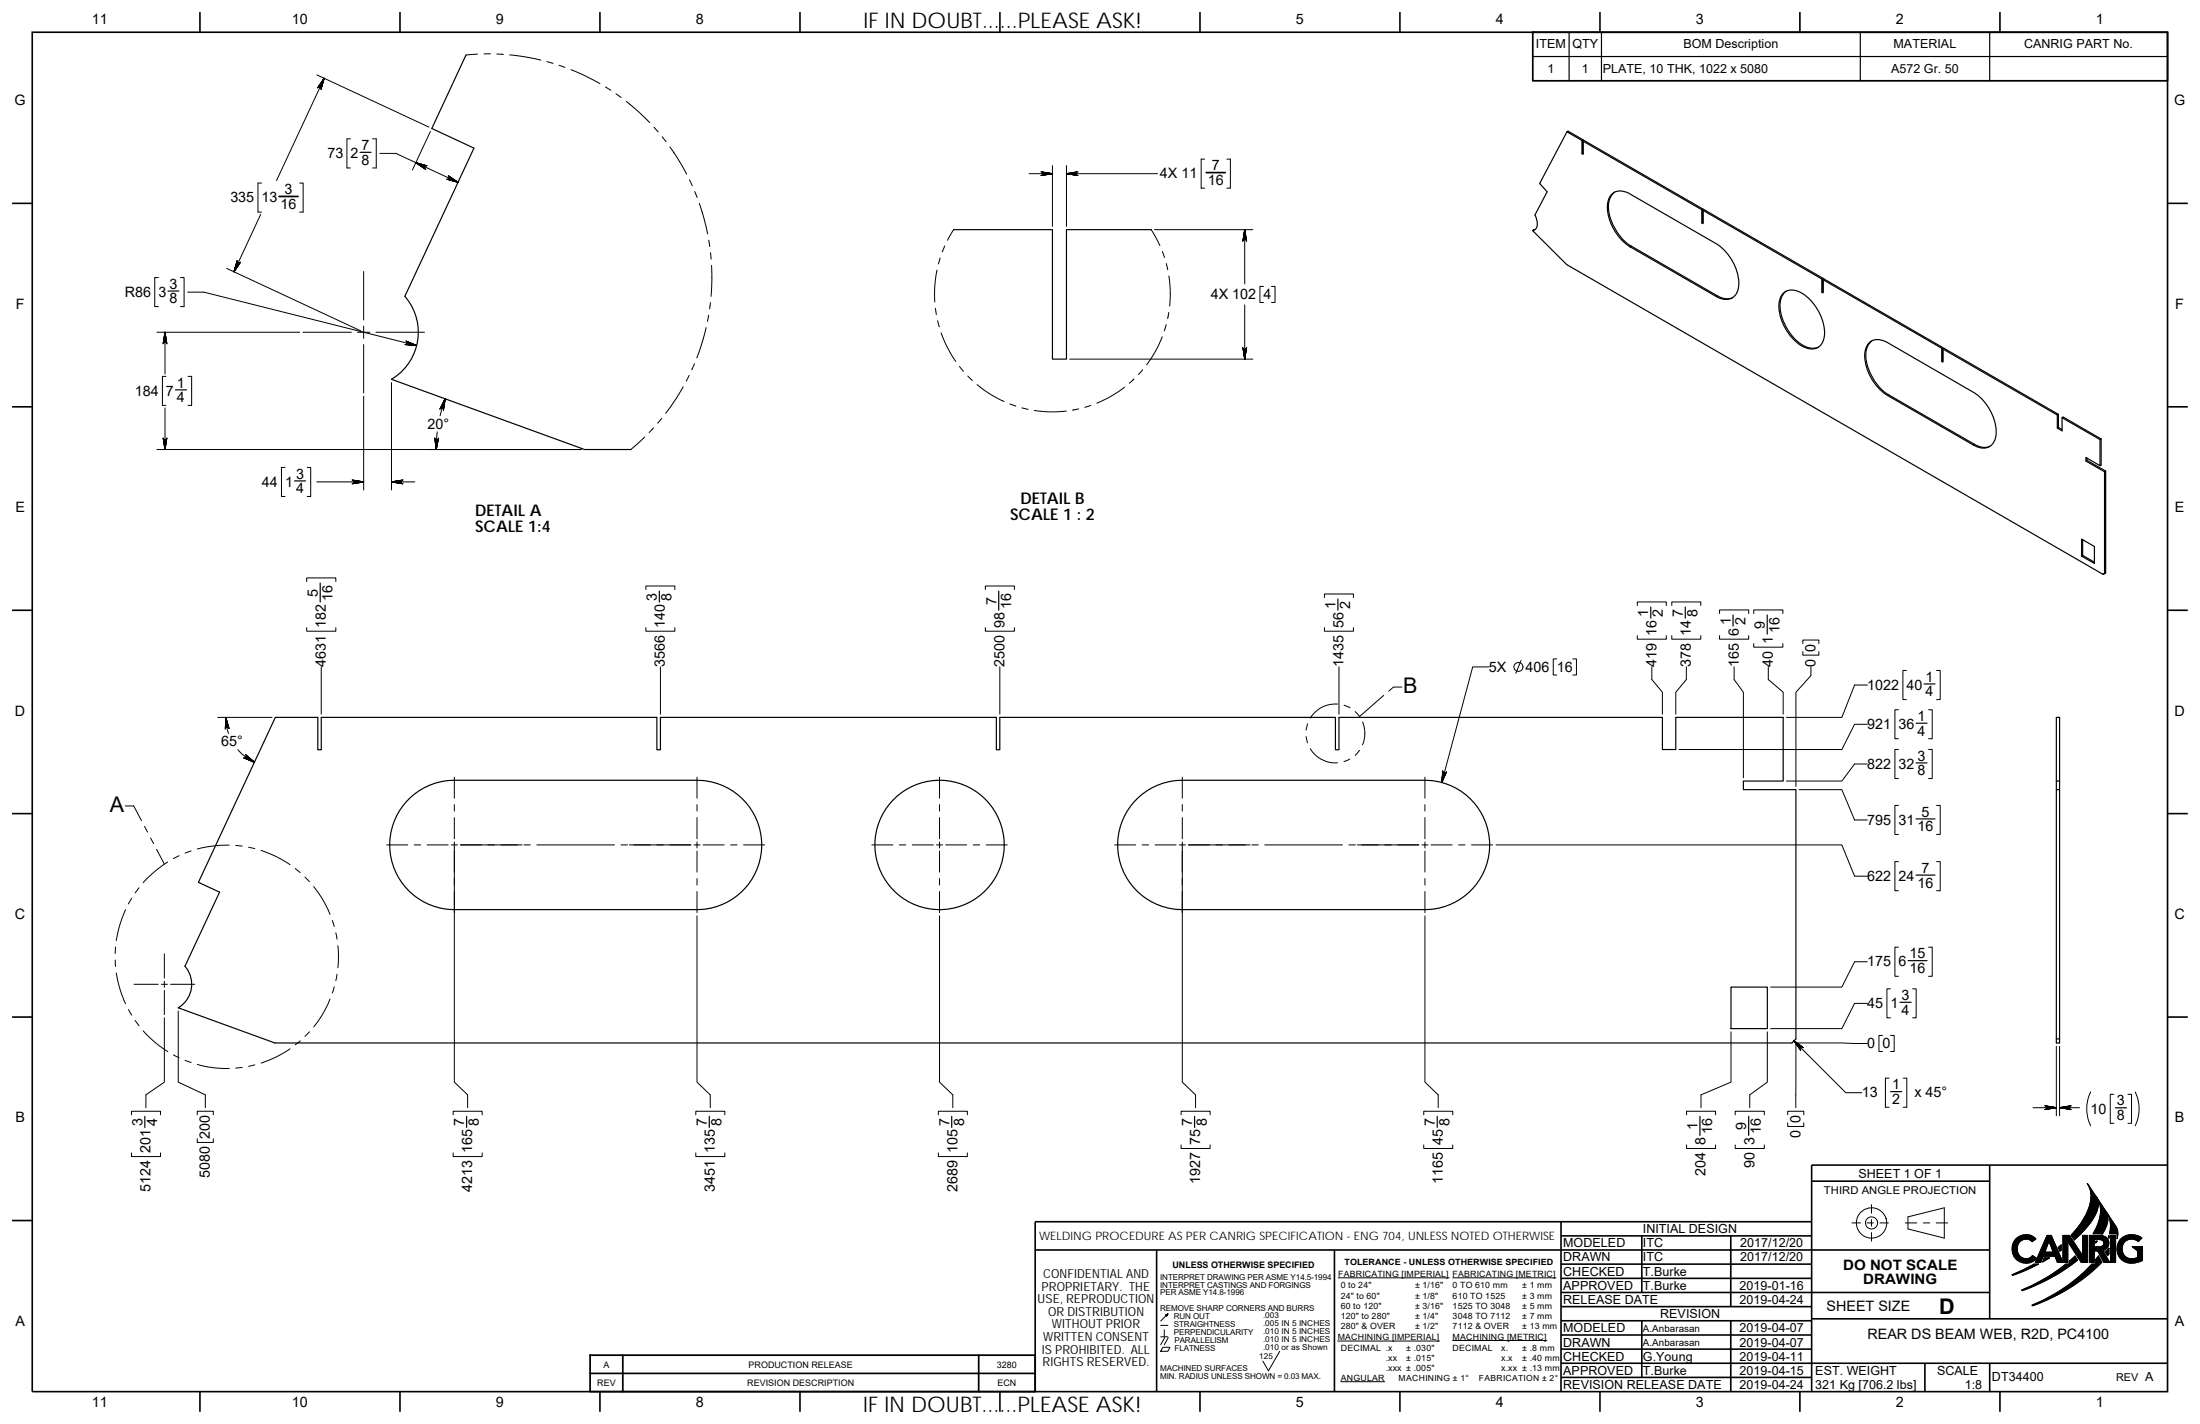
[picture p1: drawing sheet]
<svg xmlns="http://www.w3.org/2000/svg" width="432mm" height="279mm" viewBox="0 0 432 279" stroke-linecap="round" stroke-linejoin="round" font-family="sans-serif">
<g fill="none" stroke="#000" stroke-width=".32">
<path d="M6.3 6.3h419.1v266.8h-419.1zM39.2 2.4v3.9M78.5 2.4v3.9M117.8 2.4v3.9M157 2.4v3.9M196.3 2.4v3.9M235.5 2.4v3.9M274.8 2.4v3.9M314 2.4v3.9M353.3 2.4v3.9M392.5 2.4v3.9M2.4 39.9h3.9"/>
<path d="M425.4 39.9h4M2.4 79.8h3.9M425.4 79.8h4M2.4 119.7h3.9M425.4 119.7h4M6.3 139.7h.1M425.4 139.7h.1M2.4 159.6h3.9M425.4 159.6h4M2.4 199.6h3.9M425.4 199.6h4M2.4 239.5h3.9"/>
<path d="M306.4 239.7v33.3M355.6 231.8h34.9M355.6 239.7h-152.4v33.3M390.5 228.6v30.2M425.4 228.6h-69.8v44.4M425.4 239.5h4M203.2 245.3h187.3M227 245.3v27.7M261.9 245.3v27.7M306.4 253.6h84.1M306.4 256.4h49.2M306.4 259.1h49.2"/>
<path d="M306.4 250.8h49.2M306.4 248h49.2M306.4 242.5h49.2M322.2 259.1v11.2M322.2 242.5v11.1M339.7 242.5v13.9M339.7 259.1v14M355.6 258.8h69.8M39.2 273v4M78.5 273.1v3.9M117.8 273.1v3.9M157 273.1v3.9"/>
<path d="M196.3 273.1v3.9M235.5 273.1v3.9M274.8 273.1v3.9M306.4 270.3h49.2M306.4 267.5h119M306.4 261.9h49.2M306.4 264.7h49.2M314 273.1v3.9M353.3 273.1v3.9M377.8 267.5v5.6M390.5 267.5v5.5M392.5 273.1v3.9"/>
</g>
<g fill="none" stroke="#000" stroke-width=".2">
<path d="M62.2 14.7l22 10.2M63.6 15.4l-9.3 20M93.7 10.6l-2.2 .2M96.3 10.6h-1.3M97.5 10.6l1.3 .1M100 10.8l2.8 .3 3.4 .7M107.4 12.1l1.1 .3M109.7 12.8l1.2 .4M112.1 13.7l2.4 1 3.3 1.7M118.8 17.1l1.1 .6M120.9 18.4l1 .7M122.9 19.9l2.5 2.1 2.1 2.1"/>
<path d="M51.3 35.9h-.7v5.7h.7M58.8 35.9h.7v5.7h-.7M68.8 27.2h-.7v5.8h.7M73.1 27.2h.8v5.8h-.8M74.5 30.1h3.2l12.2 5.7M84.5 25.8l-3.6 7.6M128.4 25l.8 .9M130 26.8l.7 1M131.5 28.8l1.6 2.5 1.6 2.9M135.3 35.3l.6 1.1M136.4 37.6l.4 1.2M137.2 39.9l.9 2.7 .8 3.3"/>
<path d="M202 34.1h4.6M206.6 32.5v11.9M209.3 32.5v11.9M209.3 34.1h17.9M236.5 31.2h-.7v5.7h.7M240.8 31.2h.7v5.7h-.7M31.1 54.5h-.7v5.7h.7M35.4 54.5h.7v5.7h-.7M36.8 57.3h3.2l41.8 10.5M44.5 52.7l26.3 12.2M51.2 42.1l-5.3 11.2M71.4 53.3v9.5"/>
<path d="M139.1 47.1l.2 1.3M139.4 59.4l-.1 1.2M139.4 49.6l.2 1.2M139.7 52.1v3.2l-.1 2.8M183.9 53l-.4 3.1v3.1M184.5 50.6l-.3 1.2M185.4 48.3l-.5 1.1M187.2 45.1l-1.2 2M226 45.1l1.6 3.1M226.6 45.1h19.3M228.1 49.3l.4 1.2M228.9 51.7l.3 1.2"/>
<path d="M229.4 54.1l.3 3.4-.1 2.5M244.3 45.1v10.6M244.3 59.8v10.7M248 56.2h-.7v3.2h.7M249.6 56.2h.7v3.2h-.7M30.8 65.2h28M32.4 65.2v8.2M32.6 73.9h-.7v5.6h.7M36.9 73.9h.7v5.6h-.7M59.5 65.2h9.5M70.2 65.2h2.4M71.4 64v2.4"/>
<path d="M71.4 67.6v9.5M71.4 77.7v18.4M73.8 65.2h9.5M76.8 75.1v21M87.4 78.3l-1 3.3M134.1 75.9l-1.8 2.9-1.7 2.3M135.3 73.7l-.6 1.1M136.3 71.4l-.5 1.1M138.6 64.3l-.7 2.7-1.1 3.2M139.1 61.8l-.2 1.3M183.6 60.5l.2 1.2M184 62.9l.3 1.2"/>
<path d="M184.7 65.3l1.5 3.3 1.4 2.3M188.3 71.9l.8 1M189.9 73.8l.9 .9M191.8 75.5l2.3 1.7 3 1.6M198.2 79.2l1.2 .5M210 70.5h35.9M214.1 79.5l-1.2 .4M220.7 76l-2.4 1.6-3 1.5M222.6 74.4l-.9 .8M224.3 72.5l-.9 1M228.1 66.1l-1.3 2.8-1.8 2.7M228.9 63.7l-.4 1.2"/>
<path d="M229.4 61.3l-.2 1.2M30.8 88.2h83.3M32.4 80v8.2M55.9 91.7h-.7v5.7h.7M60.3 91.7h.7v5.7h-.7M62.2 94.6h9.2M76.8 94.6h4.6M85.8 84.7l-.2 3.5M126.5 85.7l-2.7 2.5M128.2 83.9l-.8 1M129.9 82.1l-.8 .9M200.6 80l1.2 .3"/>
<path d="M203 80.5l2.9 .3 3.4-.2M211.7 80.2l-1.2 .3M60.2 114.1v-.7h5.7v.7M126.8 115.7v-.7h5.7v.7M193.4 115.7v-.7h5.7v.7M259.9 117.2v-.7h5.7v.7M321.4 118.8v-.7h5.6v.7M328.1 118.8v-.7h5.7v.7M60.2 123.1v.7h5.7v-.7M63.1 130.8v9.3M126.8 123.1v.7h5.7v-.7M129.6 130.8v9.3"/>
<path d="M193.4 123.1v.7h5.7v-.7M196.2 130.8v9.3M259.9 123.1v.7h5.7v-.7M262.6 138.1a5.8 5.8 0 0 0-5.4 2.8M262.8 130.8v9.3M263.8 138.4l1.2 .5M271.6 136.4l-4.8 4.2-.8-1M275.1 134.8h-1.6l-.9 .8M292.2 130.9h-3.1l-6.1 22.6M298.5 129.6l-1 2.5M305.6 129.3h-.7v3.1h.7M308.7 129.3h.7v3.1h-.7"/>
<path d="M321.4 124.7v.7h5.6v-.7M324.2 130.8v2.5l2.1 2.5v4.3M328.1 124.7v.7h5.7v-.7M331 130.8v2.5l-2.1 2.5v4.3M337.5 124.7v.7h5.7v-.7M337.5 120.4v-.7h5.7v.7M340.4 130.8v2.5l1.8 2.5v16.8M344.2 126.3v.7h5.7v-.7M344.2 120.4v-.7h5.7v.7M347.1 130.8v2.5l2.9 2.5v4.3M353.8 127.8v.7h3.2v-.7M353.8 126.3v-.7h3.2v.7"/>
<path d="M355.4 130.8v1.8l-2.9 3.2v18.5M366.5 134.4h-2.5l-2.5 6.4h-10.9M372.6 139.3h-.7v5.6h.7M374.2 131.6h-.7v5.7h.7M378.5 139.3h.7v5.6h-.7M380.1 131.6h.7v5.7h-.7M24.6 158.1h1.6l1.6 2.9M42.7 140.8h10.7M44.3 140.8l.2 1.8 .4 1.3M46.7 147.1a9.8 9.8 0 0 0 3.2 2.5M89.2 152.5v4.1M89.2 157.9v1.3"/>
<path d="M136.8 152.5v4.1M136.8 157.9v1.3M184.4 152.5v4.1M184.4 157.9v1.3M232.1 152.5v4.1M232.1 157.9v1.3M256.3 144.5l.3 1.3M256.6 142l-.3 1.3M257.2 146.9a5.8 5.8 0 0 0 5.3 2.8M264.9 148.9l-1.1 .5M266.8 147.2l-.8 1M267.4 141.7a5.7 5.7 0 0 1 0 4.4"/>
<path d="M279.7 152.5v4.1M279.7 157.9v1.3M353.1 154.9h8.4l2.5 6h2.5M366.5 149.9h-2.5l-2.5 3.3h-10.9M366.5 142.1h-2.5l-2.5 5h-32M372.6 158h-.7v5.7h.7M372.6 147h-.7v5.8h.7M378.5 147h.7v5.8h-.7M380.1 158h.7v5.7h-.7M24.6 178.5l-.2 .6a22.8 22.8 0 0 0-1.6 5.5M25.8 176.3l-.6 1.1M27.3 174.2l-.8 1"/>
<path d="M28.4 162.1l.6 1.2M29.5 164.4l.6 1.1M30.7 166.6l1.6 2.9M32.9 169.1l-3 2.3-1.8 1.8M35.2 167.9l-1.2 .6M37.5 167l-1.2 .4M45 165.8h-.1a22.8 22.8 0 0 0-6.2 .8M46.3 165.9l1.2 .1M48.8 166.2l1.2 .3M51.2 166.9l.3 .1a21.6 21.6 0 0 1 5.4 2.7M57.9 170.4l1 .8M59.9 172.1l.8 .9"/>
<path d="M61.6 173.9a20.7 20.7 0 0 1 3.2 5.5M75.9 165.8h4.1M81.3 165.8h1.3M83.8 165.8h4.2M88.6 165.8h1.2M89.2 160.4v4.2M89.2 167v4.1M89.2 172.4v1.3M89.2 174.9v4.2M89.2 165.2v47.1l2.6 2.5v2.5M90.4 165.8h12.1M102.8 165.8h1.3"/>
<path d="M105.4 165.8h15.2M121.9 165.8h1.2M123.5 165.8h12.1M136.2 165.8h1.2M136.8 160.4v4.2M136.8 167v4.1M136.8 172.4v1.3M136.8 174.9v4.2M136.8 165.2v1.2M136.8 179.7v32.6l2.6 2.5v2.5M138 165.8h4.1M143.4 165.8h1.3"/>
<path d="M145.9 165.8h4.2M171.1 165.8h4.1M176.5 165.8h1.3M179 165.8h4.2M183.8 165.8h1.2M184.4 165.2v1.2M184.4 179.7v32.6l2.6 2.5v2.5M184.4 160.4v4.2M184.4 167v4.1M184.4 172.4v1.3M184.4 174.9v4.2M185.6 165.8h4.1"/>
<path d="M191 165.8h1.3M193.5 165.8h4.2M218.8 165.8h4.1M224.2 165.8h1.2M226.7 165.8h4.1M231.5 165.8h1.2M232.1 165.2v47.1l2.6 2.5v2.5M232.1 160.4v4.2M232.1 167v4.1M232.1 172.4v1.3M232.1 174.9v4.2M233.3 165.8h12"/>
<path d="M245.7 165.8h1.3M248.2 165.8h15.3M264.8 165.8h1.2M266.4 165.8h12.1M279.1 165.8h1.2M279.7 165.2v1.2M279.7 179.7v32.6l2.6 2.5v2.5M279.7 160.4v4.2M279.7 167v4.1M279.7 172.4v1.3M279.7 174.9v4.2M280.9 165.8h4.1"/>
<path d="M286.3 165.8h1.2M288.8 165.8h4.2M293.6 165.8h67.9l2.5 6.1h2.5M372.6 169.1h-.7v5.7h.7M380.1 169.1h.7v5.7h-.7M22.6 188.4l.1 1.2M22.7 185.8l-.1 1.3M22.8 190.9l.1 .2a22.1 22.1 0 0 0 1.7 5.9M25.2 198.1l.6 1.1M26.3 193.1h4.8M31.7 193.1h1.2M32.3 187.2v4.7"/>
<path d="M32.3 192.5v1.2M32.3 194.3v4.8M32.3 199.7v12.6l-3.7 2.5v2.5M33.5 193.1h4.7M35 198.4v13.9l5.3 2.5v2.5M64.8 196a20.3 20.3 0 0 1-3.2 5.5M65.2 180.6l.4 1.2M65.6 193.6l-.4 1.2M65.9 183l.2 1.3M66.1 191.2l-.2 1.2M66.3 185.5l.1 2.2-.1 2.2M366.5 196.9h-2.5l-2.5 4.9h-14"/>
<path d="M366.5 188.7h-2.5l-2.5 5h-14M371.1 194h-.7v5.7h.7M372.6 185.8h-.7v5.8h.7M375.4 194h.7v5.7h-.7M378.5 185.8h.7v5.8h-.7M25.8 218.7v-.7h5.7v.7M26.5 200.2l.8 1.1M28.1 202.2a22.4 22.4 0 0 0 4.8 4.1M34 207l1.2 .5M36.3 208l1.2 .5M38.7 218.7v-.7h3.2v.7M38.7 208.9a19.9 19.9 0 0 0 6.3 .7"/>
<path d="M47.5 209.4l-1.2 .2M50 208.9l-1.2 .3M56.9 205.8l-.4 .3a21.3 21.3 0 0 1-5.3 2.5M58.9 204.2l-1 .8M60.7 202.4l-.8 .9M88.9 218.7v-.7h5.7v.7M136.6 218.7v-.7h5.7v.7M184.2 218.7v-.7h5.7v.7M231.8 218.7v-.7h5.7v.7M279.4 218.7v-.7h5.7v.7M331 218.7v-.7h5.7v.7M339.7 202.5v9.8l-5.8 2.5v2.5"/>
<path d="M340.6 218.7v-.7h5.7v.7M346.9 202.5v9.8l-3.5 2.5v2.5M350.9 218.7v-.7h3.1v.7M352.1 204.2l10.2 10.2h3.1M352.3 204.6l14.2 .1M352.5 204.5v12.8M369.5 203.2h-.7v3.1h.7M370.8 211.5h-.7v5.8h.7M371.1 203.2h.7v3.1h-.7M373.5 211.5h.7v5.8h-.7M399 217.3h4.6M403.6 205.3v13.6"/>
<path d="M404.2 205.3v13.6M404.2 217.3h4M410.3 214.2a7.5 7.5 0 0 0 0 6.7M414.9 214.7h-.7v5.7h.7M417.7 214.7h.7v5.7h-.7M419.1 214.2a7.5 7.5 0 0 1 0 6.7M25.8 226.2v.7h5.7v-.7M38.7 223.4v.8h3.2v-.8M88.9 226.2v.7h5.7v-.7M136.6 226.2v.7h5.7v-.7M184.2 226.2v.7h5.7v-.7M231.8 224.6v.7h5.7v-.7"/>
<path d="M279.4 224.6v.7h5.7v-.7M331 224.6v.7h5.7v-.7M340.6 224.6v.7h5.7v-.7M350.9 220.3v.7h3.1v-.7M363.5 239.9h1.7M366.4 239.9h1.3M367.3 236.4v1.6M367.3 239.3v1.3M369 239.9h1.6M374 239.9h2.2M374.5 238.8l7.1-1.8v5.9l-7.1-1.8zM377.5 239.9h1.3"/>
<path d="M380 239.9h2.3M409.7 232.2l1.8 2.7a3.6 3.6 0 0 1-.4 3.7 19.7 19.7 0 0 1-4 4.7l-.6-.9a12.5 12.5 0 0 0 3.9-7.6l-.3-1.7zM411.5 234.9l1.9 2.8a3.5 3.5 0 0 1-.2 3.5l-.6 .9h-1.8a7.3 7.3 0 0 0 1.1-6.4zM413.5 238l1.8 2.7a2.91 2.91 0 0 1 .2 2.3v-.9h-1.5a5.1 5.1 0 0 0-.5-4.1zM229.2 257.8l-1.4 1.4M262.7 250.7h21.7M285.1 250.7h20.3M367.3 241.9v1.6M394.9 250.1l4.3-2.1h.9l-3.8 1.8-1.3 .4zM395.5 243.2a2.72 2.72 0 0 1 4.1-.1l-.7 .5a1.8 1.8 0 0 0-2.3-.1 1.8 1.8 0 0 0-.6 2.2 1.68 1.68 0 0 0 2.9 .6l.8 .6a2.78 2.78 0 0 1-3.9 .2 2.78 2.78 0 0 1-.3-3.9zM396.8 253.1a34.5 34.5 0 0 0 8.7-5.1h.6v-.6l1.2-1 .5 .8a35.6 35.6 0 0 1-10.9 6zM398.8 256.1a32.8 32.8 0 0 0 11.8-8.1h.7v-.9l.6-.7 .6 1.3a35.8 35.8 0 0 1-13.6 8.5z"/>
<path d="M401.2 246.8h1.1l-1.4 .8zM401.8 242.4h.8l2.3 5.3v-5.3h1.3l2.5 3.9v-3.9h1v5.3h-1.2l-2.6-4.1-.1 4.1h-2l-.5-1.2h-2.3l-.5 1.2h-1zM402.2 243.5l.8 2.2h-1.7zM404 244.8l.6-.5v1l-.3 .2zM410.1 242.4a4.9 4.9 0 0 1 3.2 .3 1.47 1.47 0 0 1 .6 1.5 1.47 1.47 0 0 1-1.2 1.2l1.4 2.3h-1.2l-1.2-2.3h-.7v2.3h-.9zM411 243.2a2.06 2.06 0 0 1 1.8 .3l.1 .2a.81 .81 0 0 1-.3 .8 .81 .81 0 0 1-.8 .1h-.8zM411.3 243.5h.3l-.3 .4zM413.2 245.6l.7-.7v1.1l-.2 .4zM413.9 242.4v.5l-.1-.1zM414.3 242.4h.9v5.3h-.9zM419.7 243.6a1.96 1.96 0 0 0-2.6 .1 1.96 1.96 0 0 0-.2 2.7 1.96 1.96 0 0 0 2.7 .3v-1.3l-1.1-.8h2M420.4 242.9a2.93 2.93 0 0 0-3.9-.1 2.93 2.93 0 0 0-.5 3.9 3.4 3.4 0 0 0 4.5 .6"/>
<path d="M227.8 260.1h1.4M227.8 262.3h1.4M228.2 264.4h1.4l-.4 .7h-1.4zM228.5 260.9v1.4M228.6 262.5l-.8 1.3M229.3 262.5l-.8 1.3M251.2 265.2l-2.2 3.8-1.1-1.9M262.6 263.1h19.9M263.2 271.1h8.6M285.1 263h18.5"/>
<circle cx="298" cy="130.9" r=".88"/>
<circle cx="367.3" cy="240" r="1.19"/>
<circle cx="367.3" cy="240" r="2.98"/>
</g>
<g fill="#000" stroke="#000" stroke-width=".2">
<path d="M204.3 33.7l2.3 .4zM209.3 34.1l2.3-.4z"/>
<path d="M63.6 15.4l-.6 2.2z" fill-rule="evenodd"/>
<path d="M63.6 15.4l-.6 2.1z" fill-rule="evenodd"/>
<path d="M63.6 15.4l-.6 1.9z" fill-rule="evenodd"/>
<path d="M63.6 15.4l-.7 1.8v-.1z" fill-rule="evenodd"/>
<path d="M63.6 15.4l-.7 1.7h-.1z" fill-rule="evenodd"/>
<path d="M63.6 15.4l-.8 1.7h-.2z" fill-rule="evenodd"/>
<path d="M63.6 15.4l-1.1 1.7z" fill-rule="evenodd"/>
<path d="M63.6 15.4l-1.2 1.8z" fill-rule="evenodd"/>
<path d="M63.6 15.4l-1.3 1.9z" fill-rule="evenodd"/>
<path d="M81.6 31.9l2.2 .6z" fill-rule="evenodd"/>
<path d="M81.6 31.9l2.1 .6z" fill-rule="evenodd"/>
<path d="M81.6 31.9l2 .6z" fill-rule="evenodd"/>
<path d="M81.6 31.9l1.9 .7-.1 .1z" fill-rule="evenodd"/>
<path d="M81.6 31.9l1.8 .8-.1 .1z" fill-rule="evenodd"/>
<path d="M81.6 31.9l1.7 .9v.1z" fill-rule="evenodd"/>
<path d="M81.6 31.9l1.8 1.1z" fill-rule="evenodd"/>
<path d="M81.6 31.9l1.8 1.2z" fill-rule="evenodd"/>
<path d="M81.6 31.9l1.9 1.3z" fill-rule="evenodd"/>
<path d="M88 34.5l1.9 1.3z" fill-rule="evenodd"/>
<path d="M88.1 34.6l1.8 1.2z" fill-rule="evenodd"/>
<path d="M88.1 34.6l1.8 1.2z" fill-rule="evenodd"/>
<path d="M88.2 34.8l1.7 1-1.7-.9z" fill-rule="evenodd"/>
<path d="M88.2 34.9l1.7 .9-1.8-.8z" fill-rule="evenodd"/>
<path d="M88.1 35l1.8 .8-1.9-.7z" fill-rule="evenodd"/>
<path d="M87.9 35.2l2 .6z" fill-rule="evenodd"/>
<path d="M87.8 35.2l2.1 .6z" fill-rule="evenodd"/>
<path d="M87.7 35.2l2.2 .6z" fill-rule="evenodd"/>
<path d="M204.3 34.5l2.3-.4z" fill-rule="evenodd"/>
<path d="M204.4 34.4l2.2-.3z" fill-rule="evenodd"/>
<path d="M204.6 34.2l2-.1-2.1 .3z" fill-rule="evenodd"/>
<path d="M204.6 34.1h2l-2 .1z" fill-rule="evenodd"/>
<path d="M204.6 34l2 .1h-2z" fill-rule="evenodd"/>
<path d="M204.6 33.9l2 .2-2-.1z" fill-rule="evenodd"/>
<path d="M204.5 33.8l2.1 .3z" fill-rule="evenodd"/>
<path d="M204.4 33.7l2.2 .4z" fill-rule="evenodd"/>
<path d="M209.3 34.1l2.2-.4z" fill-rule="evenodd"/>
<path d="M209.3 34.1l2.1-.3z" fill-rule="evenodd"/>
<path d="M209.3 34.1l2-.2-.1 .1z" fill-rule="evenodd"/>
<path d="M209.3 34.1l1.9-.1v.1z" fill-rule="evenodd"/>
<path d="M209.3 34.1h1.9l.1 .1z" fill-rule="evenodd"/>
<path d="M209.3 34.1l2.1 .3z" fill-rule="evenodd"/>
<path d="M209.3 34.1l2.2 .3z" fill-rule="evenodd"/>
<path d="M209.3 34.1l2.3 .4z" fill-rule="evenodd"/>
<path d="M46.5 51.1l-.6 2.2z" fill-rule="evenodd"/>
<path d="M46.5 51.2l-.6 2.1z" fill-rule="evenodd"/>
<path d="M46.5 51.4l-.6 1.9z" fill-rule="evenodd"/>
<path d="M46.6 51.5h.1l-.8 1.8z" fill-rule="evenodd"/>
<path d="M46.7 51.5l.1 .1-.9 1.7z" fill-rule="evenodd"/>
<path d="M46.8 51.6h.1l-1 1.7z" fill-rule="evenodd"/>
<path d="M46.9 51.6h.2l-1.2 1.7z" fill-rule="evenodd"/>
<path d="M47.1 51.6v-.1l-1.2 1.8z" fill-rule="evenodd"/>
<path d="M47.1 51.5l.1-.1-1.3 1.9z" fill-rule="evenodd"/>
<path d="M244.3 45.1l.4 2.2z" fill-rule="evenodd"/>
<path d="M244.3 45.1l.3 2.1z" fill-rule="evenodd"/>
<path d="M244.3 45.1l.3 2z" fill-rule="evenodd"/>
<path d="M244.3 45.1l.2 1.9h-.1z" fill-rule="evenodd"/>
<path d="M244.3 45.1l.1 1.9h-.2z" fill-rule="evenodd"/>
<path d="M244.3 45.1l-.1 1.9h-.1z" fill-rule="evenodd"/>
<path d="M244.3 45.1l-.3 2z" fill-rule="evenodd"/>
<path d="M244.3 45.1l-.3 2.1z" fill-rule="evenodd"/>
<path d="M244.3 45.1l-.4 2.2z" fill-rule="evenodd"/>
<path d="M32.4 65.2l.4 2.3z" fill-rule="evenodd"/>
<path d="M32.4 65.2l.3 2.2z" fill-rule="evenodd"/>
<path d="M32.4 65.2l.3 2z" fill-rule="evenodd"/>
<path d="M32.4 65.2l.2 2-.2-.1z" fill-rule="evenodd"/>
<path d="M32.4 65.2v1.9h-.1z" fill-rule="evenodd"/>
<path d="M32.4 65.2l-.1 1.9-.1 .1z" fill-rule="evenodd"/>
<path d="M32.4 65.2l-.3 2z" fill-rule="evenodd"/>
<path d="M32.4 65.2l-.4 2.2z" fill-rule="evenodd"/>
<path d="M32.4 65.2l-.4 2.3z" fill-rule="evenodd"/>
<path d="M79.7 66.9l2.1 .9z" fill-rule="evenodd"/>
<path d="M79.8 67l2 .8z" fill-rule="evenodd"/>
<path d="M79.8 67l2 .8z" fill-rule="evenodd"/>
<path d="M79.9 67.1l1.9 .7-1.9-.5z" fill-rule="evenodd"/>
<path d="M79.9 67.3l1.9 .5-1.9-.4z" fill-rule="evenodd"/>
<path d="M79.9 67.4l1.9 .4-2-.3z" fill-rule="evenodd"/>
<path d="M79.7 67.6l2.1 .2z" fill-rule="evenodd"/>
<path d="M79.6 67.6l2.2 .2z" fill-rule="evenodd"/>
<path d="M79.5 67.6l2.3 .2z" fill-rule="evenodd"/>
<path d="M87.4 78.3l-1.1 2z" fill-rule="evenodd"/>
<path d="M87.4 78.3l-1 1.9z" fill-rule="evenodd"/>
<path d="M87.4 78.3l-.9 1.8z" fill-rule="evenodd"/>
<path d="M87.4 78.3l-.7 1.8h-.1z" fill-rule="evenodd"/>
<path d="M87.4 78.3l-.6 1.8h-.1z" fill-rule="evenodd"/>
<path d="M87.4 78.3l-.5 1.9z" fill-rule="evenodd"/>
<path d="M87.4 78.3l-.4 2-.1-.1z" fill-rule="evenodd"/>
<path d="M87.4 78.3l-.4 2.1z" fill-rule="evenodd"/>
<path d="M87.4 78.3l-.4 2.2z" fill-rule="evenodd"/>
<path d="M243.9 68.2l.4 2.3z" fill-rule="evenodd"/>
<path d="M244 68.3l.3 2.2z" fill-rule="evenodd"/>
<path d="M244 68.4l.3 2.1z" fill-rule="evenodd"/>
<path d="M244.1 68.5h.1l.1 2z" fill-rule="evenodd"/>
<path d="M244.2 68.5h.2l-.1 2z" fill-rule="evenodd"/>
<path d="M244.4 68.5h.1l-.2 2z" fill-rule="evenodd"/>
<path d="M244.6 68.4l-.3 2.1z" fill-rule="evenodd"/>
<path d="M244.6 68.3l-.3 2.2z" fill-rule="evenodd"/>
<path d="M244.7 68.2l-.4 2.3z" fill-rule="evenodd"/>
<path d="M32 85.9l.4 2.3z" fill-rule="evenodd"/>
<path d="M32 86l.4 2.2z" fill-rule="evenodd"/>
<path d="M32.1 86.1l.3 2.1z" fill-rule="evenodd"/>
<path d="M32.2 86.2l.1 .1 .1 1.9z" fill-rule="evenodd"/>
<path d="M32.3 86.3h.1v1.9z" fill-rule="evenodd"/>
<path d="M32.4 86.3l.2-.1-.2 2z" fill-rule="evenodd"/>
<path d="M32.7 86.1l-.3 2.1z" fill-rule="evenodd"/>
<path d="M32.7 86l-.3 2.2z" fill-rule="evenodd"/>
<path d="M32.8 85.9l-.4 2.3z" fill-rule="evenodd"/>
<path d="M69.1 94.9l2.3-.3z" fill-rule="evenodd"/>
<path d="M69.2 94.9l2.2-.3z" fill-rule="evenodd"/>
<path d="M69.4 94.7l2-.1-2.1 .2z" fill-rule="evenodd"/>
<path d="M69.4 94.6h2l-2 .1z" fill-rule="evenodd"/>
<path d="M69.4 94.5l2 .1h-2z" fill-rule="evenodd"/>
<path d="M69.4 94.4l2 .2-2-.1z" fill-rule="evenodd"/>
<path d="M69.3 94.3l2.1 .3z" fill-rule="evenodd"/>
<path d="M69.2 94.2l2.2 .4z" fill-rule="evenodd"/>
<path d="M69.1 94.2l2.3 .4z" fill-rule="evenodd"/>
<path d="M76.8 94.6l2.3-.4z" fill-rule="evenodd"/>
<path d="M76.8 94.6l2.2-.4z" fill-rule="evenodd"/>
<path d="M76.8 94.6l2.1-.3z" fill-rule="evenodd"/>
<path d="M76.8 94.6l2-.2v.1z" fill-rule="evenodd"/>
<path d="M76.8 94.6l2-.1v.1z" fill-rule="evenodd"/>
<path d="M76.8 94.6h2v.1z" fill-rule="evenodd"/>
<path d="M76.8 94.6l2.1 .2z" fill-rule="evenodd"/>
<path d="M76.8 94.6l2.2 .3z" fill-rule="evenodd"/>
<path d="M76.8 94.6l2.3 .3z" fill-rule="evenodd"/>
<path d="M86.1 85.9l-.5 2.3z" fill-rule="evenodd"/>
<path d="M86 86.1l-.4 2.1z" fill-rule="evenodd"/>
<path d="M85.9 86.3l.1-.1-.4 2z" fill-rule="evenodd"/>
<path d="M85.7 86.3h.2l-.3 1.9z" fill-rule="evenodd"/>
<path d="M85.6 86.3h.1l-.1 1.9z" fill-rule="evenodd"/>
<path d="M85.5 86.2l.1 .1v1.9z" fill-rule="evenodd"/>
<path d="M85.4 86.1l.2 2.1z" fill-rule="evenodd"/>
<path d="M85.4 86l.2 2.2z" fill-rule="evenodd"/>
<path d="M85.3 85.9l.3 2.3z" fill-rule="evenodd"/>
<path d="M44.3 140.8l.7 2.2z" fill-rule="evenodd"/>
<path d="M44.3 140.8l.6 2.1z" fill-rule="evenodd"/>
<path d="M44.3 140.8l.5 2z" fill-rule="evenodd"/>
<path d="M44.3 140.8l.4 1.9h-.1z" fill-rule="evenodd"/>
<path d="M44.3 140.8l.3 1.9h-.1z" fill-rule="evenodd"/>
<path d="M44.3 140.8l.2 1.9h-.1z" fill-rule="evenodd"/>
<path d="M44.3 140.8l.1 1.9-.1 .1z" fill-rule="evenodd"/>
<path d="M44.3 140.8l-.1 2.1z" fill-rule="evenodd"/>
<path d="M44.3 140.8l-.1 2.3z" fill-rule="evenodd"/>
<path d="M47.8 148.7l2.1 .9z" fill-rule="evenodd"/>
<path d="M47.9 148.7l2 .9z" fill-rule="evenodd"/>
<path d="M48 148.7l1.9 .9z" fill-rule="evenodd"/>
<path d="M48.2 148.7l1.7 .9z" fill-rule="evenodd"/>
<path d="M48.3 148.5l1.6 1.1-1.6-1z" fill-rule="evenodd"/>
<path d="M48.3 148.4l1.6 1.2-1.6-1.1z" fill-rule="evenodd"/>
<path d="M48.3 148.3l1.6 1.3z" fill-rule="evenodd"/>
<path d="M48.3 148.1l1.6 1.5z" fill-rule="evenodd"/>
<path d="M48.2 148l1.7 1.6z" fill-rule="evenodd"/>
<path d="M283.9 151.4l-.9 2.1z" fill-rule="evenodd"/>
<path d="M283.8 151.6l.1-.1-.9 2z" fill-rule="evenodd"/>
<path d="M283.7 151.7l.1-.1-.8 1.9z" fill-rule="evenodd"/>
<path d="M283.5 151.7h.2l-.7 1.8z" fill-rule="evenodd"/>
<path d="M283.4 151.7h.1l-.5 1.8z" fill-rule="evenodd"/>
<path d="M283.3 151.6l.1 .1-.4 1.8z" fill-rule="evenodd"/>
<path d="M283.2 151.5l-.2 2z" fill-rule="evenodd"/>
<path d="M283.2 151.4l-.2 2.1z" fill-rule="evenodd"/>
<path d="M283.2 151.2l-.2 2.3z" fill-rule="evenodd"/>
<path d="M352.1 204.2l1.9 1.4z" fill-rule="evenodd"/>
<path d="M352.1 204.2l1.8 1.3z" fill-rule="evenodd"/>
<path d="M352.1 204.2l1.7 1.3z" fill-rule="evenodd"/>
<path d="M352.1 204.2l1.5 1.3h-.1z" fill-rule="evenodd"/>
<path d="M352.1 204.2l1.4 1.3-.1 .1z" fill-rule="evenodd"/>
<path d="M352.1 204.2l1.3 1.4v.2z" fill-rule="evenodd"/>
<path d="M352.1 204.2l1.3 1.7z" fill-rule="evenodd"/>
<path d="M352.1 204.2l1.3 1.8z" fill-rule="evenodd"/>
<path d="M352.1 204.2l1.3 1.9z" fill-rule="evenodd"/>
<path d="M401.3 217.7l2.3-.4z" fill-rule="evenodd"/>
<path d="M401.4 217.7l2.2-.4z" fill-rule="evenodd"/>
<path d="M401.6 217.5l2-.2-2 .3z" fill-rule="evenodd"/>
<path d="M401.7 217.4l1.9-.1-2 .2z" fill-rule="evenodd"/>
<path d="M401.7 217.3h1.9l-1.9 .1z" fill-rule="evenodd"/>
<path d="M401.6 217.1l2 .2h-1.9z" fill-rule="evenodd"/>
<path d="M401.6 217l2 .3z" fill-rule="evenodd"/>
<path d="M401.4 217l2.2 .3z" fill-rule="evenodd"/>
<path d="M401.3 217l2.3 .3z" fill-rule="evenodd"/>
<path d="M404.2 217.3l2.3-.3z" fill-rule="evenodd"/>
<path d="M404.2 217.3l2.2-.3z" fill-rule="evenodd"/>
<path d="M404.2 217.3l2.1-.3z" fill-rule="evenodd"/>
<path d="M404.2 217.3l2-.2v.2z" fill-rule="evenodd"/>
<path d="M404.2 217.3h2v.1z" fill-rule="evenodd"/>
<path d="M404.2 217.3l2 .1v.1z" fill-rule="evenodd"/>
<path d="M404.2 217.3l2.1 .3z" fill-rule="evenodd"/>
<path d="M404.2 217.3l2.2 .4z" fill-rule="evenodd"/>
<path d="M404.2 217.3l2.3 .4z" fill-rule="evenodd"/>
<path d="M409.7 232.2l1.9 2.8a3.5 3.5 0 0 1-.5 3.7l-1.9 2.5-2.1 2.1-.6-.9a13.9 13.9 0 0 0 3.9-7.2 4.5 4.5 0 0 0-.7-3z" fill-rule="evenodd"/>
<path d="M228.9 258l.3-.2z" fill-rule="evenodd"/>
<path d="M228.7 258l.5-.2z" fill-rule="evenodd"/>
<path d="M228.9 258.1l.3-.3-.2 .3z" fill-rule="evenodd"/>
<path d="M229.2 257.8l-.2 .5z" fill-rule="evenodd"/>
<path d="M394.9 250.1l4.3-2.1h.9l-4.1 1.9-1 .3z" fill-rule="evenodd"/>
<path d="M395.8 243a2.65 2.65 0 0 1 3.8 .1l-.7 .5a1.77 1.77 0 0 0-2.3-.2 1.77 1.77 0 0 0-.6 2.2 1.66 1.66 0 0 0 1.2 1.3 1.66 1.66 0 0 0 1.7-.6l.8 .6a2.78 2.78 0 0 1-4 .1 2.78 2.78 0 0 1 .1-4z" fill-rule="evenodd"/>
<path d="M398.8 256.1l2.6-1.2 2.3-1.3a27.7 27.7 0 0 0 5.4-4l1.5-1.6h.7v-.9l.6-.7 .6 1.3a35.8 35.8 0 0 1-13.6 8.5z" fill-rule="evenodd"/>
<path d="M401.8 242.4l-2.3 5.3h1l.5-1.2h2.3l.5 1.2h1.1l-2.3-5.3zM402.2 243.5l.8 2.2h-1.7z" fill-rule="evenodd"/>
<path d="M401.2 246.8h1.1l-1.4 .8z" fill-rule="evenodd"/>
<path d="M404.1 244.6l.5-.3v1l-.3 .2-.3-.7z" fill-rule="evenodd"/>
<path d="M396.8 253.1l2.3-1 2.5-1.4 3.9-2.7h.6v-.6l1.2-1 .5 .8a37 37 0 0 1-10.9 6z" fill-rule="evenodd"/>
<path d="M404.9 242.4h1.3l2.5 3.9v-3.9h1v5.3h-1.2l-2.6-4.1-.1 4.1h-.9z" fill-rule="evenodd"/>
<path d="M411.3 243.5h.3l-.3 .4z" fill-rule="evenodd"/>
<path d="M411.6 235l1.8 2.7a4.2 4.2 0 0 1-.8 4.4h-1.8a7.9 7.9 0 0 0 1.3-6z" fill-rule="evenodd"/>
<path d="M411 243.2h1.3l.5 .3a.77 .77 0 0 1 0 .9 .77 .77 0 0 1-.9 .2h-.9zM410.1 242.4v5.3h.9v-2.3h.7l1.2 2.3h1.2l-1.4-2.3a1.52 1.52 0 0 0 1.2-1.9 1.52 1.52 0 0 0-1.9-1.1z" fill-rule="evenodd"/>
<path d="M413.2 245.6l.7-.7v1.1l-.2 .4z" fill-rule="evenodd"/>
<path d="M413.9 242.4v.5l-.1-.1z" fill-rule="evenodd"/>
<path d="M414.3 242.4v5.3h.9v-5.3z" fill-rule="evenodd"/>
<path d="M413.5 238l1.8 2.7a2.99 2.99 0 0 1 .2 2.3v-.9h-1.5a5.1 5.1 0 0 0-.5-4.1z" fill-rule="evenodd"/>
<path d="M416.5 242.8a3.3 3.3 0 0 1 3.9 .1l-.7 .7a1.94 1.94 0 0 0-2.6 .1 1.94 1.94 0 0 0-.2 2.6 1.94 1.94 0 0 0 2.6 .4l.1-1.3-1.1-.8h2v2.7a3.5 3.5 0 0 1-4.4-.5 2.91 2.91 0 0 1 .4-4z" fill-rule="evenodd"/>
</g>
<g fill="none" stroke="#000" stroke-width=".23">
<path d="M91.5 10.8l-6.7 14.4 8.2 3.9-13.5 29a10.7 10.7 0 0 1-2.7 16.3l37.9 13.8h9.1M300.8 11.1h124.6M308 6.3v9.6M314.3 6.3v9.6M365.1 6.3v9.6M390.5 6.3v9.6M70.7 29.9h2.1M307.6 25.9l.2-.2 2.9 1.7M307.6 25.9l-5.4 10.1 1.5 1.6-2.4 4.6v.1a2.78 2.78 0 0 1 .1 2.6l-.6 .3M307.6 25.9l2.9 1.7M310.5 27.6v2.5l.2 .2v-2.6M310.7 27.4l-.2 .2"/>
<path d="M310.7 27.4v2.6l-.2 .1M310.7 27.7l.2-.1 23.3 13.4M310.7 27.7l23.3 13.4M316.3 38.2a2.87 2.87 0 0 1 3.7-.1l16.8 9.7a9.5 9.5 0 0 1 4.4 8.9 2.54 2.54 0 0 1-4 1.7l-17.2-10a9.5 9.5 0 0 1-4.4-8.9zM316.9 37.7a4.1 4.1 0 0 0-1 4.6 10 10 0 0 0 4.3 6M33 57.1h2.1M187.2 45.1h19.4v25.4h2.7v-25.4h16.7M300.8 45.2l6.7 6.7 105.3 60.8M301.3 45l-.5 .2M320.2 48.3l16.8 9.7M320.2 48.3l-.2 .1M334 41.1v2.6l.3 .2v-2.6"/>
<path d="M334.2 41l-.2 .1M334.2 41v2.6l-.2 .1M334.3 41.3l.2-.2 23.3 13.5M334.3 41.3l23.3 13.4M337 58a3.3 3.3 0 0 0 3.1 .4M337 58l-.2 .1M350.1 57.5a3 3 0 0 1 3.7 .1 9.1 9.1 0 0 1 4.1 9.1 2.45 2.45 0 0 1-3.6 1.5 9.6 9.6 0 0 1-5.1-8.6l.1-.9zM350.6 57.1a3.6 3.6 0 0 0-1.2 3.9 9.5 9.5 0 0 0 5.6 7.2l.9 .1 1-.2M357.6 54.7v2.6l.2 .2v-2.6M357.8 54.6l-.2 .1M357.8 54.6v2.6l-.2 .1M357.8 54.9l.2-.1 23.3 13.4"/>
<path d="M357.8 54.9l23.3 13.4M34.4 76.5h2.2M366.8 67.4a2.88 2.88 0 0 1 3.7-.2l16.8 9.8a9.5 9.5 0 0 1 4.4 8.9 2.61 2.61 0 0 1-4.2 1.5l-17-9.8a9.5 9.5 0 0 1-4.4-8.9zM367.4 66.9a4.1 4.1 0 0 0-1 4.5 10 10 0 0 0 4.3 6.1M370.7 77.5l-.2 .1M370.7 77.5l16.8 9.7M381.1 68.3v2.6l.2 .2v-2.6M381.3 68.2l-.2 .1M381.3 68.2v2.6l-.2 .1M381.3 68.5l22.5 12.9M381.3 68.5l.3-.2 22.4 13M57.8 94.4h2.2"/>
<path d="M387.5 87.2a3.3 3.3 0 0 0 3.1 .4M387.5 87.2l-.2 .1M403.8 81.4v2.6l.9 .5v-2.5M404 81.3v2.6l.7 .4M404 81.3l-.2 .1M404 83.9l-.2 .1M404.7 82l7.5 4.3M404.7 82l.2-.2 7.5 4.3M409.6 90.3l-.2 .2M409.6 90.3l3.7 2.1M409.6 89.9v.4M412.2 86.3v5.1l-2.8-1.6v.7l3.7 2.1"/>
<path d="M412.4 86.1l-.2 .2M412.4 86.1v5.1l-.2 .2M413.1 92.6v19.9M413.3 92.4l-.2 .2M413.3 92.4v20l-.2 .1M62.8 114.4v3.7M129.4 116v2.1M196 116v3.7M262.6 117.5v2.2M324 119.1v2.2M330.8 119.1v2.2M408.6 105.8l2.5 1.4v3.4l-2.5-1.5z"/>
<path d="M408.8 105.9v3.1l2.3 1.3M408.8 109l-.2 .1M413.1 112.5l-.3 .2M413.3 112.4l-.5 .3M340.1 120.7v2.2M346.9 120.7v3.7M377.6 134.2h2.2M54 140.8h8.4v6.3h.7v-6.3h65.8v6.3h.7v-6.3h66v6.3h.6v-6.3h65.9v6.3h.7v-6.3h63.5v6.3h2.6v-6.3h21.1v12.4h-7.8v1.7h10.3v48.9l-.8 .8h-297.7l-19-6.9a5.4 5.4 0 0 0 1.3-8.1l6.8-14.6-4.2-1.9zM80.1 156.9a12.7 12.7 0 0 1 9.1-3.8h47.6a12.7 12.7 0 0 1 12.7 12.7 12.7 12.7 0 0 1-12.7 12.7h-47.6a12.7 12.7 0 0 1-11.7-7.8 12.7 12.7 0 0 1 2.6-13.8zM223 156.9a12.7 12.7 0 0 1 9.1-3.8h47.6a12.7 12.7 0 0 1 12.7 12.7 12.7 12.7 0 0 1-12.7 12.7h-47.6a12.7 12.7 0 0 1-11.7-7.8 12.7 12.7 0 0 1 2.6-13.8zM376.1 149.7h2.1M376.1 141.9h2.1"/>
<path d="M403.6 154.9h.6M403.6 153.2h.6M404.2 154.9v48.9h-.6M404.2 154.9v-14.1h-.6v63.8h.6v-.8M376.1 171.7h3.7M376.1 160.7h3.7M339.7 193.7h7.2v8.1h-7.2zM372.9 196.7h2.2M374.5 188.5h3.7M28.4 219v2.2M91.6 219v2.2M139.2 219v2.2"/>
<path d="M186.8 219v2.2M234.5 219v2.2M282.1 219v2.2M333.7 219v3.8M343.2 219v3.8M371.1 214.2h2.1M415.2 217.4h2.2"/>
<circle cx="184.4" cy="165.8" r="12.7"/>
</g>
<path d="M300.8 6.3h124.6v9.6h-124.6zM54.8 38.5h3.7M236.7 33.9h3.8M115.8 265.9h87.4v7.1h-87.4zM115.8 269.5h87.4M122.2 265.9v7.1M192.1 265.9v7.1" fill="none" stroke="#000" stroke-width=".34"/>
<g font-size="4.2">
<text x="169.5" y="5.4">IF IN DOUBT......PLEASE ASK!</text>
<text x="275.4" y="136">B</text>
<text x="21.6" y="159.3">A</text>
<text x="380.6" y="257.7">D</text>
<text x="169.4" y="277">IF IN DOUBT......PLEASE ASK!</text>
</g>
<g font-size="3.2">
<text x="93.2" y="101.3">DETAIL A</text>
<text x="200.3" y="98.8">DETAIL B</text>
<text x="93.2" y="104.4">SCALE 1:4</text>
<text x="198.2" y="102">SCALE 1 : 2</text>
</g>
<g font-size="2.8">
<text x="18.1" y="4.7">11</text>
<text x="57.3" y="4.7">10</text>
<text x="97.3" y="4.7">9</text>
<text x="136.6" y="4.7">8</text>
<text x="254.4" y="4.7">5</text>
<text x="293.6" y="4.7">4</text>
<text x="332.9" y="4.7">3</text>
<text x="372.1" y="4.7">2</text>
<text x="411.4" y="4.7">1</text>
<text x="2.9" y="20.7">G</text>
<text x="426.7" y="20.7">G</text>
<text x="71" y="29.4">7</text>
<text x="64.3" y="31">73</text>
<text x="68.8" y="31">2</text>
<text x="71" y="32.3">8</text>
<text x="227.7" y="35">4X 11</text>
<text x="237.8" y="33.4">7</text>
<text x="45.2" y="39.7">335</text>
<text x="51.3" y="39.7">13</text>
<text x="55.1" y="41">16</text>
<text x="55.9" y="38.1">3</text>
<text x="237" y="36.3">16</text>
<text x="24.5" y="58.2">R86</text>
<text x="31.1" y="58.2">3</text>
<text x="33.3" y="56.6">3</text>
<text x="33.3" y="59.5">8</text>
<text x="237.6" y="58.7">4X 102</text>
<text x="248" y="58.7">4</text>
<text x="3.1" y="60.6">F</text>
<text x="427" y="60.6">F</text>
<text x="26.5" y="77.6">184</text>
<text x="32.6" y="77.6">7</text>
<text x="34.7" y="76">1</text>
<text x="34.7" y="78.9">4</text>
<text x="83.9" y="84.1">20°</text>
<text x="51.4" y="95.5">44</text>
<text x="55.9" y="95.5">1</text>
<text x="58.1" y="93.9">3</text>
<text x="3" y="100.5">E</text>
<text x="58.1" y="96.8">4</text>
<text x="426.9" y="100.5">E</text>
<text x="62.4" y="117.1" transform="rotate(-90 62.4 117.1)">5</text>
<text x="65.3" y="117.8" transform="rotate(-90 65.3 117.8)">16</text>
<text x="128.9" y="117.8" transform="rotate(-90 128.9 117.8)">3</text>
<text x="131.8" y="117.8" transform="rotate(-90 131.8 117.8)">8</text>
<text x="195.6" y="118.6" transform="rotate(-90 195.6 118.6)">7</text>
<text x="198.4" y="119.4" transform="rotate(-90 198.4 119.4)">16</text>
<text x="262.1" y="119.4" transform="rotate(-90 262.1 119.4)">1</text>
<text x="265" y="119.4" transform="rotate(-90 265 119.4)">2</text>
<text x="64" y="123.1" transform="rotate(-90 64 123.1)">182</text>
<text x="130.5" y="123.1" transform="rotate(-90 130.5 123.1)">140</text>
<text x="197.1" y="123.1" transform="rotate(-90 197.1 123.1)">98</text>
<text x="263.7" y="123.1" transform="rotate(-90 263.7 123.1)">56</text>
<text x="323.5" y="121" transform="rotate(-90 323.5 121)">1</text>
<text x="325.1" y="124.7" transform="rotate(-90 325.1 124.7)">16</text>
<text x="326.4" y="121" transform="rotate(-90 326.4 121)">2</text>
<text x="330.3" y="121" transform="rotate(-90 330.3 121)">7</text>
<text x="331.9" y="124.7" transform="rotate(-90 331.9 124.7)">14</text>
<text x="333.2" y="121" transform="rotate(-90 333.2 121)">8</text>
<text x="339.7" y="122.6" transform="rotate(-90 339.7 122.6)">1</text>
<text x="341.3" y="124.7" transform="rotate(-90 341.3 124.7)">6</text>
<text x="342.6" y="122.6" transform="rotate(-90 342.6 122.6)">2</text>
<text x="346.4" y="123.3" transform="rotate(-90 346.4 123.3)">9</text>
<text x="349.3" y="124.1" transform="rotate(-90 349.3 124.1)">16</text>
<text x="64" y="130.8" transform="rotate(-90 64 130.8)">4631</text>
<text x="130.5" y="130.8" transform="rotate(-90 130.5 130.8)">3566</text>
<text x="197.1" y="130.8" transform="rotate(-90 197.1 130.8)">2500</text>
<text x="263.7" y="130.8" transform="rotate(-90 263.7 130.8)">1435</text>
<text x="292.2" y="131.8">5X</text>
<text x="299.4" y="131.8">406</text>
<text x="305.6" y="131.8">16</text>
<text x="325.1" y="130.8" transform="rotate(-90 325.1 130.8)">419</text>
<text x="331.9" y="130.8" transform="rotate(-90 331.9 130.8)">378</text>
<text x="341.3" y="130.8" transform="rotate(-90 341.3 130.8)">165</text>
<text x="348" y="130.8" transform="rotate(-90 348 130.8)">40</text>
<text x="348" y="126.3" transform="rotate(-90 348 126.3)">1</text>
<text x="356.3" y="130.8" transform="rotate(-90 356.3 130.8)">0</text>
<text x="356.3" y="127.8" transform="rotate(-90 356.3 127.8)">0</text>
<text x="366.5" y="135.3">1022</text>
<text x="374.2" y="135.3">40</text>
<text x="377.9" y="133.7">1</text>
<text x="377.9" y="136.6">4</text>
<text x="2.9" y="140.4">D</text>
<text x="366.5" y="143">921</text>
<text x="372.6" y="143">36</text>
<text x="376.4" y="141.4">1</text>
<text x="426.8" y="140.4">D</text>
<text x="43.4" y="146.4">65°</text>
<text x="376.4" y="149.2">3</text>
<text x="376.4" y="144.3">4</text>
<text x="366.5" y="150.8">822</text>
<text x="372.6" y="150.8">32</text>
<text x="376.4" y="152.1">8</text>
<text x="366.5" y="161.8">795</text>
<text x="372.6" y="161.8">31</text>
<text x="377.1" y="160.2">5</text>
<text x="376.4" y="163.1">16</text>
<text x="366.5" y="172.8">622</text>
<text x="372.6" y="172.8">24</text>
<text x="377.1" y="171.2">7</text>
<text x="376.4" y="174.1">16</text>
<text x="2.9" y="180.3">C</text>
<text x="426.8" y="180.3">C</text>
<text x="366.5" y="189.6">175</text>
<text x="372.6" y="189.6">6</text>
<text x="374.8" y="188">15</text>
<text x="374.8" y="190.9">16</text>
<text x="366.5" y="197.8">45</text>
<text x="371.1" y="197.8">1</text>
<text x="373.2" y="196.2">3</text>
<text x="373.2" y="199.1">4</text>
<text x="366.5" y="205.7">0</text>
<text x="369.5" y="205.7">0</text>
<text x="365.4" y="215.3">13</text>
<text x="371.4" y="213.7">1</text>
<text x="375.7" y="215.3">x 45°</text>
<text x="3" y="220.2">B</text>
<text x="28" y="220.9" transform="rotate(-90 28 220.9)">3</text>
<text x="30.8" y="220.9" transform="rotate(-90 30.8 220.9)">4</text>
<text x="91.1" y="220.9" transform="rotate(-90 91.1 220.9)">7</text>
<text x="94" y="220.9" transform="rotate(-90 94 220.9)">8</text>
<text x="138.7" y="220.9" transform="rotate(-90 138.7 220.9)">7</text>
<text x="141.6" y="220.9" transform="rotate(-90 141.6 220.9)">8</text>
<text x="186.3" y="220.9" transform="rotate(-90 186.3 220.9)">7</text>
<text x="189.2" y="220.9" transform="rotate(-90 189.2 220.9)">8</text>
<text x="234" y="220.9" transform="rotate(-90 234 220.9)">7</text>
<text x="236.9" y="220.9" transform="rotate(-90 236.9 220.9)">8</text>
<text x="281.6" y="220.9" transform="rotate(-90 281.6 220.9)">7</text>
<text x="284.5" y="220.9" transform="rotate(-90 284.5 220.9)">8</text>
<text x="333.2" y="221.7" transform="rotate(-90 333.2 221.7)">1</text>
<text x="342.8" y="221.7" transform="rotate(-90 342.8 221.7)">9</text>
<text x="353.4" y="220.3" transform="rotate(-90 353.4 220.3)">0</text>
<text x="371.4" y="216.6">2</text>
<text x="410.3" y="218.5">10</text>
<text x="415.5" y="216.9">3</text>
<text x="415.5" y="219.8">8</text>
<text x="426.9" y="220.2">B</text>
<text x="29.5" y="226.2" transform="rotate(-90 29.5 226.2)">201</text>
<text x="41.2" y="223.4" transform="rotate(-90 41.2 223.4)">200</text>
<text x="92.7" y="226.2" transform="rotate(-90 92.7 226.2)">165</text>
<text x="140.3" y="226.2" transform="rotate(-90 140.3 226.2)">135</text>
<text x="187.9" y="226.2" transform="rotate(-90 187.9 226.2)">105</text>
<text x="235.6" y="224.6" transform="rotate(-90 235.6 224.6)">75</text>
<text x="283.2" y="224.6" transform="rotate(-90 283.2 224.6)">45</text>
<text x="334.8" y="224.6" transform="rotate(-90 334.8 224.6)">8</text>
<text x="336.1" y="222.5" transform="rotate(-90 336.1 222.5)">16</text>
<text x="344.3" y="224.6" transform="rotate(-90 344.3 224.6)">3</text>
<text x="345.6" y="222.5" transform="rotate(-90 345.6 222.5)">16</text>
<text x="353.4" y="223.3" transform="rotate(-90 353.4 223.3)">0</text>
<text x="29.5" y="233.9" transform="rotate(-90 29.5 233.9)">5124</text>
<text x="41.2" y="231.1" transform="rotate(-90 41.2 231.1)">5080</text>
<text x="92.7" y="233.9" transform="rotate(-90 92.7 233.9)">4213</text>
<text x="140.3" y="233.9" transform="rotate(-90 140.3 233.9)">3451</text>
<text x="187.9" y="233.9" transform="rotate(-90 187.9 233.9)">2689</text>
<text x="235.6" y="232.3" transform="rotate(-90 235.6 232.3)">1927</text>
<text x="283.2" y="232.3" transform="rotate(-90 283.2 232.3)">1165</text>
<text x="334.8" y="230.8" transform="rotate(-90 334.8 230.8)">204</text>
<text x="344.3" y="229.2" transform="rotate(-90 344.3 229.2)">90</text>
<text x="361.8" y="249.1">DO NOT SCALE</text>
<text x="365.7" y="251.9">DRAWING</text>
<text x="358.5" y="257.2">SHEET SIZE</text>
<text x="3" y="260.2">A</text>
<text x="366.5" y="262.7">REAR DS BEAM WEB, R2D, PC4100</text>
<text x="426.9" y="260.2">A</text>
<text x="18.1" y="276.2">11</text>
<text x="57.3" y="276.2">10</text>
<text x="97.3" y="276.2">9</text>
<text x="136.6" y="276.2">8</text>
<text x="254.4" y="276.2">5</text>
<text x="293.6" y="276.2">4</text>
<text x="332.9" y="276.2">3</text>
<text x="372.1" y="276.2">2</text>
<text x="411.4" y="276.2">1</text>
</g>
<g font-size="2.5">
<text x="301.5" y="9.4">ITEM QTY</text>
<text x="330.4" y="9.4">BOM Description</text>
<text x="371.6" y="9.4">MATERIAL</text>
<text x="397.3" y="9.4">CANRIG PART No.</text>
<text x="303.7" y="14.4">1</text>
<text x="310.5" y="14.4">1</text>
<text x="314.6" y="14.4">PLATE, 10 THK, 1022 x 5080</text>
<text x="371.2" y="14.4">A572 Gr. 50</text>
<text x="364.8" y="231.1">SHEET 1 OF 1</text>
<text x="306.8" y="244.7">MODELED</text>
<text x="322.5" y="242">INITIAL DESIGN</text>
<text x="322.5" y="244.7">ITC</text>
<text x="341.6" y="244.7">2017/12/20</text>
<text x="204.7" y="250.8">CONFIDENTIAL AND</text>
<text x="306.8" y="247.5">DRAWN</text>
<text x="306.8" y="250.3">CHECKED</text>
<text x="322.5" y="250.3">T.Burke</text>
<text x="322.5" y="247.5">ITC</text>
<text x="341.6" y="247.5">2017/12/20</text>
<text x="203.7" y="255.7">USE, REPRODUCTION</text>
<text x="204.4" y="253.2">PROPRIETARY. THE</text>
<text x="306.8" y="255.9">RELEASE DATE</text>
<text x="306.8" y="253.1">APPROVED</text>
<text x="322.5" y="253.1">T.Burke</text>
<text x="341.4" y="253.1">2019-01-16</text>
<text x="341.4" y="255.9">2019-04-24</text>
<text x="204.7" y="263.1">WRITTEN CONSENT</text>
<text x="205.7" y="258.2">OR DISTRIBUTION</text>
<text x="206.5" y="260.6">WITHOUT PRIOR</text>
<text x="306.8" y="261.4">MODELED</text>
<text x="325.8" y="258.6">REVISION</text>
<text x="341.4" y="261.4">2019-04-07</text>
<text x="204.5" y="265.6">IS PROHIBITED. ALL</text>
<text x="204.6" y="268.1">RIGHTS RESERVED.</text>
<text x="306.8" y="269.7">APPROVED</text>
<text x="306.8" y="267">CHECKED</text>
<text x="306.8" y="264.2">DRAWN</text>
<text x="322.5" y="267">G.Young</text>
<text x="322.5" y="269.7">T.Burke</text>
<text x="341.4" y="264.2">2019-04-07</text>
<text x="341.4" y="267">2019-04-11</text>
<text x="341.4" y="269.7">2019-04-15</text>
<text x="356.3" y="269.7">EST. WEIGHT</text>
<text x="380.2" y="269.7">SCALE</text>
<text x="306.8" y="272.5">REVISION RELEASE DATE</text>
<text x="341.4" y="272.5">2019-04-24</text>
<text x="356.3" y="272.5">321 Kg [706.2 lbs]</text>
<text x="385.6" y="272.6">1:8</text>
<text x="391" y="271">DT34400</text>
<text x="421" y="271">A</text>
</g>
<text font-size="2.3" x="203.9" y="243.3">WELDING PROCEDURE AS PER CANRIG SPECIFICATION - ENG 704, UNLESS NOTED OTHERWISE</text>
<g font-size="2.1">
<text x="358" y="234.2">THIRD ANGLE PROJECTION</text>
<text x="415.4" y="271">REV</text>
</g>
<g font-size="1.9">
<text x="322.5" y="261.3">A.Anbarasan</text>
<text x="322.5" y="264.1">A.Anbarasan</text>
</g>
<g font-size="1.8">
<text x="230.1" y="248.7">UNLESS OTHERWISE SPECIFIED</text>
<text x="118.4" y="268.4">A</text>
<text x="146.9" y="268.4">PRODUCTION RELEASE</text>
<text x="195.6" y="268.4">3280</text>
<text x="117.2" y="271.9">REV</text>
<text x="146.7" y="271.9">REVISION DESCRIPTION</text>
<text x="195.8" y="271.9">ECN</text>
</g>
<g font-size="1.7">
<text x="262.7" y="250.5">FABRICATING [IMPERIAL] FABRICATING [METRIC]</text>
<text x="263.9" y="248.3">TOLERANCE - UNLESS OTHERWISE SPECIFIED</text>
<text x="263.1" y="252.7">0 to 24&quot;</text>
<text x="263.1" y="254.8">24&quot; to 60&quot;</text>
<text x="263.1" y="256.8">60 to 120&quot;</text>
<text x="277.7" y="252.7">± 1/16&quot;</text>
<text x="277.7" y="254.8">± 1/8&quot;</text>
<text x="277.7" y="256.8">± 3/16&quot;</text>
<text x="285.1" y="256.8">1525 TO 3048</text>
<text x="285.1" y="254.8">610 TO 1525</text>
<text x="285.1" y="252.7">0 TO 610 mm</text>
<text x="298.8" y="254.8">± 3 mm</text>
<text x="298.8" y="252.7">± 1 mm</text>
<text x="298.8" y="256.8">± 5 mm</text>
<text x="262.6" y="262.9">MACHINING [IMPERIAL]</text>
<text x="263.1" y="258.8">120&quot; to 280&quot;</text>
<text x="263.1" y="260.7">280&quot; &amp; OVER</text>
<text x="277.7" y="260.7">± 1/2&quot;</text>
<text x="277.7" y="258.8">± 1/4&quot;</text>
<text x="285.1" y="262.8">MACHINING [METRIC]</text>
<text x="285.1" y="258.8">3048 TO 7112</text>
<text x="285.1" y="260.7">7112 &amp; OVER</text>
<text x="298.8" y="258.8">± 7 mm</text>
<text x="298.8" y="260.7">± 13 mm</text>
<text x="263.2" y="265.1">DECIMAL .x</text>
<text x="272" y="268.9">.xxx ± .005&quot;</text>
<text x="272" y="267">.xx</text>
<text x="276" y="265.1">± .030&quot;</text>
<text x="276" y="267">± .015&quot;</text>
<text x="285.1" y="265.1">DECIMAL</text>
<text x="294.7" y="265.1">x.</text>
<text x="294.7" y="268.9">x.xx ± .13 mm</text>
<text x="294.7" y="267">x.x</text>
<text x="298.8" y="267">± .40 mm</text>
<text x="298.8" y="265.1">± .8 mm</text>
<text x="263.2" y="270.9">ANGULAR</text>
<text x="274.5" y="270.9">MACHINING ± 1°</text>
<text x="290.3" y="270.9">FABRICATION ± 2°</text>
</g>
<g font-size="1.6">
<text x="227.7" y="251.1">INTERPRET DRAWING PER ASME Y14.5-1994</text>
<text x="227.7" y="252.6">INTERPRET CASTINGS AND FORGINGS</text>
<text x="227.7" y="254.2">PER ASME Y14.8-1996</text>
<text x="227.7" y="257.3">REMOVE SHARP CORNERS AND BURRS</text>
<text x="230.4" y="258.8">RUN OUT</text>
<text x="230.4" y="260.4">STRAIGHTNESS</text>
<text x="230.4" y="261.9">PERPENDICULARITY</text>
<text x="230.5" y="263.5">PARALLELISM</text>
<text x="247.9" y="258.6">.003</text>
<text x="247.9" y="260.2">.005 IN 5 INCHES</text>
<text x="247.9" y="261.7">.010 IN 5 INCHES</text>
<text x="247.9" y="263.3">.010 IN 5 INCHES</text>
<text x="227.7" y="268.9">MACHINED SURFACES</text>
<text x="230.5" y="265">FLATNESS</text>
<text x="247.2" y="266.7">125</text>
<text x="247.9" y="264.8">.010 or as Shown</text>
<text x="227.7" y="270.5">MIN. RADIUS UNLESS SHOWN = 0.03 MAX.</text>
</g>
</svg>
